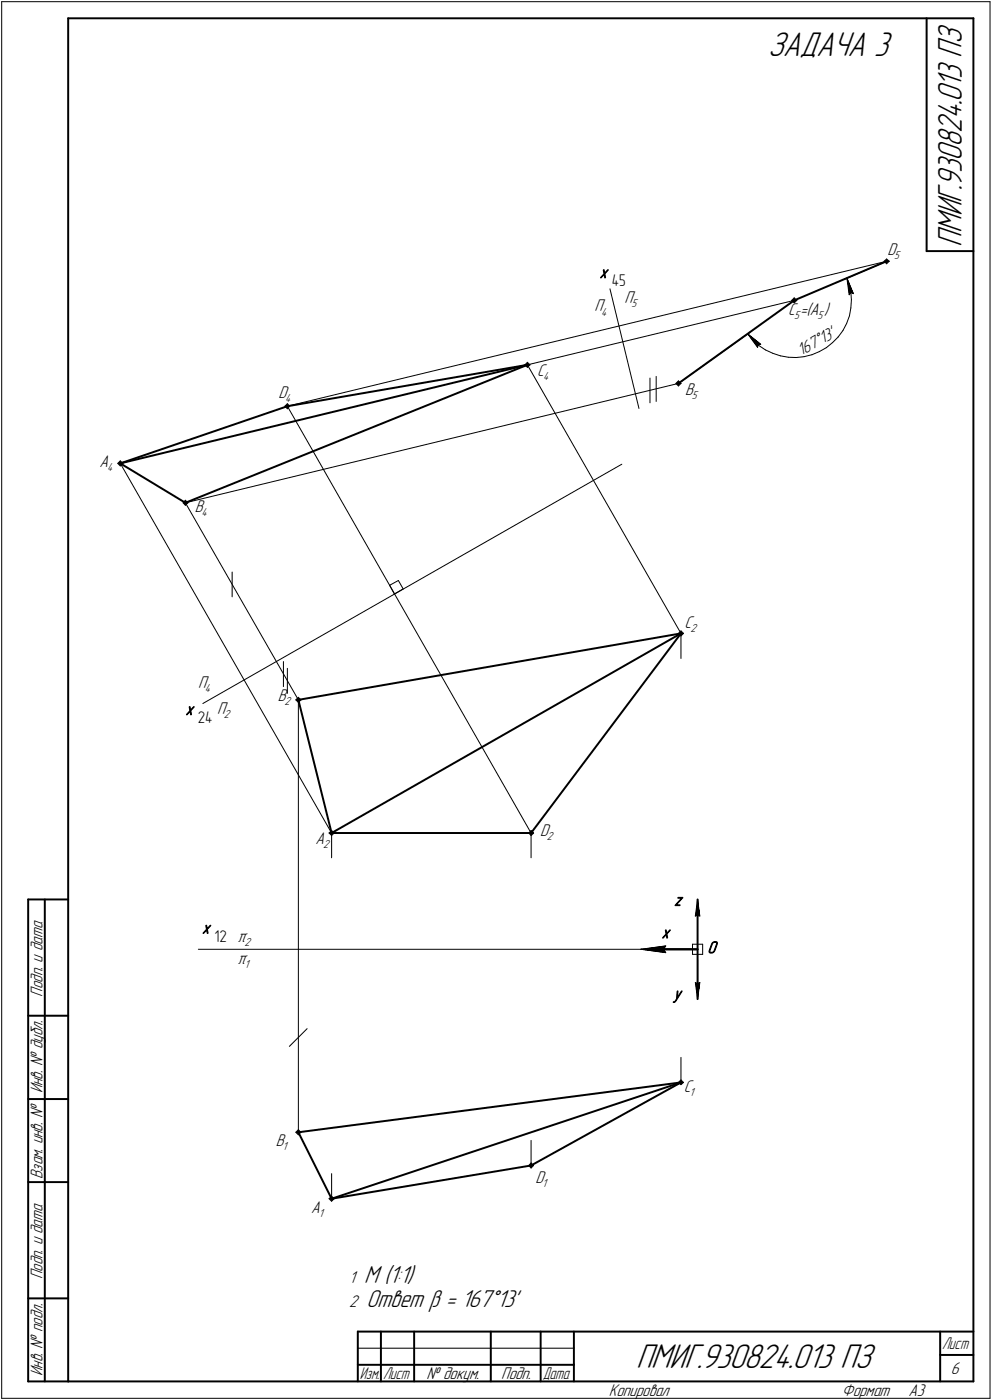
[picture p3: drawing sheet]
<svg xmlns="http://www.w3.org/2000/svg" width="298mm" height="421mm" viewBox="0 0 298 421" stroke-linecap="round" stroke-linejoin="round" font-family="sans-serif">
<g fill="none" stroke="#000" stroke-width=".59">
<path d="M20.5 5.5v410zM20.5 5.5h272zM278.5 5.5v70zM292.5 5.5v410zM278.5 75.5h14zM238.7 90.3l27.7-11.7zM203.9 115.3l34.8-25zM36.2 139.4l122.3-29.7zM36.2 139.4l50.2-17.2zM36.2 139.4l19.5 11.8zM86.4 122.2l72.1-12.5zM55.7 151.2l102.8-41.5z"/>
<path d="M204.6 190.5l-45 60zM89.7 210.5l10 40zM89.7 210.5l114.9-20zM99.7 250.5h59.9zM99.7 250.5l104.9-60zM8.5 270.5v145zM8.5 270.5h12zM13.5 270.5v145zM209.6 270.5v5zM209.6 275.5v20zM194.6 285.5h15zM199.6 285.5h10z"/>
<path d="M209.6 295.5v5zM8.5 305.5h12zM8.5 330.5h12zM8.5 355.5h12zM89.7 340.5l10 20zM89.7 340.5l114.9-15zM159.6 350.5l45-25zM99.7 360.5l59.9-10zM99.7 360.5l104.9-35zM8.5 390.5h12zM8.5 415.5h12zM20.5 415.5h272z"/>
<path d="M107.5 400.5h185zM107.5 400.5v15zM107.5 410.5h7zM114.5 400.5v15zM114.5 410.5h10zM124.5 400.5v15zM124.5 410.5h23zM147.5 400.5v15zM147.5 410.5h15zM162.5 400.5v15zM162.5 410.5h10zM172.5 400.5v15z"/>
<path d="M282.5 400.5v15zM282.5 407.5h10z"/>
</g>
<g fill="none" stroke="#000" stroke-width=".3">
<path d="M.5 .5v420zM.5 .5h297zM297.5 .5v420zM265.7 78.6l.7-.7zM265.7 78.6l.7 .7zM265.9 78.6l.5-.5zM265.9 78.6l.5 .5zM266.2 78.6l.2-.2zM266.2 78.6l.2 .2zM266.4 78.4l.3 .2zM266.4 78.8l.3-.2zM266.4 78.1l.6 .5z"/>
<path d="M266.4 79.1l.6-.5zM266.4 77.9l.8 .7zM266.7 78.6h.3zM267 78.6h.2zM267.2 78.6l-.8 .7zM183.3 86.9l8.7 36zM237.9 90.3l.8 .8zM238.2 90.3l.5 .5zM238.4 90.3l.3 .3zM238.7 90.1l.2 .2zM238.7 90.1l-.3 .2zM238.7 90.6l.2-.3z"/>
<path d="M238.7 89.8l.5 .5zM238.7 89.8l-.5 .5zM238.7 90.8l.5-.5zM238.7 89.6l.7 .7zM238.7 89.6l-.8 .7zM238.7 91.1l.7-.8zM238.9 90.3h.3zM239.2 90.3h.2zM253.3 99.4l-1.4 1.9zM253.6 84.1l12.8-5.5zM254.4 97.3l-1.1 2.1zM254.5 83.7l2 4.6z"/>
<path d="M254.5 83.7l.7 4.9zM254.5 83.7l.7 1.7zM255.2 85.4l.5 2.4zM255.3 95l-.9 2.3zM255.7 88l.8 .3zM255.7 88l-.5 .6zM255.7 92.6l-.4 2.4zM255.7 87.8l.2 2.4zM255.9 90.2l-.2 2.4zM157.7 109.7l.8 .8zM158 109.7l.5 .5zM158.2 109.7l.3 .3z"/>
<path d="M158.5 109.5l.2 .2zM158.5 109.5l-.3 .2zM158.5 110l.2-.3zM158.5 109.2l.5 .5zM158.5 109.2l-.5 .5zM158.5 110.2l.5-.5zM158.5 109l.8 .7zM158.5 109l-.8 .7zM158.5 110.5l.8-.8zM158.5 109.7l46.1 80.8zM158.5 109.7l80.2-19.4zM158.7 109.7h.3z"/>
<path d="M159 109.7h.3zM195.3 113.7v7.5zM197.2 113.2v7.5zM203.1 115.3l.8-.7zM203.1 115.3l.8 .8zM203.4 115.3l.5 .5zM203.6 115.3l.3 .3zM203.9 115.1l.2 .2zM203.9 115.1l-.3 .2zM203.9 115.6l.2-.3zM203.9 114.8l.5 .5zM203.9 114.8l-.5 .5z"/>
<path d="M203.9 114.6l.7 .7zM203.9 116.1l.7-.8zM203.9 115.3l21.7-15.5zM204.1 115.3h.3zM204.4 115.3l-.5 .5zM204.4 115.3h.2zM224.7 100.4l3.9 3.1zM224.7 100.4l3 4.1zM224.7 100.4l1.5 1.8zM226.2 102.2l1.8 1.7zM227.8 103.6l.8-.1zM227.8 103.6l-.1 .9z"/>
<path d="M228 103.9l2 1.3zM230 105.2l2.2 1.1zM232.2 106.3l2.3 .7zM234.5 107l2.4 .4zM236.9 107.4l2.4 .1zM239.3 107.5l2.3-.2zM241.6 107.3l2.4-.6zM244 106.7l2.2-1zM246.2 105.7l2.1-1.1zM248.3 104.6l1.9-1.6zM250.2 103l1.7-1.7zM35.4 139.4l.8 .7z"/>
<path d="M35.6 139.4l.6 .5zM35.9 139.4l.3 .2zM36.2 139.1l.2 .3zM36.2 139.1l-.3 .3zM36.2 139.6l.2-.2zM36.2 138.9l.5 .5zM36.2 138.9l-.6 .5zM36.2 139.9l.5-.5zM36.2 138.6l.7 .8zM36.2 138.6l-.8 .8zM36.2 139.4l63.5 111.1zM36.4 139.4h.3z"/>
<path d="M36.7 139.4h.2zM85.6 122.2l.8 .7zM85.9 122.2l.5 .5zM86.1 122.2l.3 .2zM86.4 121.9l.2 .3zM86.4 121.9l-.3 .3zM86.4 122.4l.2-.2zM86.4 121.7l.4 .5zM86.4 121.7l-.5 .5zM86.4 121.4l.6 .8zM86.4 121.4l-.8 .8zM86.4 122.2l73.2 128.3z"/>
<path d="M86.4 122.2l180-43.6zM86.6 122.2h.2zM86.8 122.2l-.4 .5zM86.8 122.2h.2zM87 122.2l-.6 .7zM36.2 140.1l.7-.7zM55 151.2l.7 .8zM55.3 151.2l.4 .5zM55.5 151.2l.2-.2zM55.5 151.2l.2 .3zM55.7 151l.3 .2zM55.7 150.7l.5 .5z"/>
<path d="M55.7 150.7l-.4 .5zM55.7 150.5l.8 .7zM55.7 150.5l-.7 .7zM55.7 152l.8-.8zM55.7 151.2l34 59.3zM55.7 151.2l148.2-35.9zM56 151.2l-.3 .3zM56 151.2h.2zM56.2 151.2l-.5 .5zM56.2 151.2h.3zM69.8 172v7.5zM117.1 176l2.6-1.4z"/>
<path d="M117.1 176l1.4 2.6zM118.5 178.6l2.7-1.5zM119.7 174.6l1.5 2.5zM85.2 199v7.5zM203.9 190.5l.7 .8zM204.1 190.5l.5 .5zM204.4 190.5l.2 .3zM204.6 190.2l.3 .3zM204.6 190.2l-.2 .3zM204.6 190.8l.3-.3zM204.6 190l.5 .5zM204.6 190l-.5 .5z"/>
<path d="M204.6 191l.5-.5zM204.6 189.7l.8 .8zM204.6 189.7l-.7 .8zM204.6 191.3l.8-.8zM204.6 190.5v7.5zM204.9 190.5h.2zM205.1 190.5h.3zM61 211.6l125.9-72zM86.4 201v7.5zM88.9 210.5l.8 .7zM89.2 210.5l.5 .5zM89.4 210.5l.3 .2z"/>
<path d="M89.7 210.2l.2 .3zM89.7 210.2l-.3 .3zM89.7 210.7l.2-.2zM89.7 210l.5 .5zM89.7 210l-.5 .5zM89.7 211l.5-.5zM89.7 209.7l.7 .8zM89.7 209.7l-.8 .8zM89.7 211.2l.7-.7zM89.7 210.5v130zM89.9 210.5h.3zM90.2 210.5h.2z"/>
<path d="M98.9 250.5l.8 .8zM99.1 250.5l.6 .5zM99.4 250.5l.3 .3zM99.7 250.3l.2 .2zM99.7 250.3l-.3 .2zM99.7 250.8l.2-.3zM99.7 250l.5 .5zM99.7 250l-.6 .5zM99.7 251l.5-.5zM99.7 249.8l.7 .7zM99.7 249.8l-.8 .7zM99.7 251.3l.7-.8z"/>
<path d="M99.7 250.5v7.5zM99.9 250.5h.3zM100.2 250.5h.2zM158.9 250.5l.7 .8zM159.2 250.5l.4 .5zM159.4 250.5l.2 .3zM159.6 250.3l.3 .2zM159.6 250.3l-.2 .2zM159.6 250.8l.3-.3zM159.6 250l.5 .5zM159.6 250l-.4 .5zM159.6 251l.5-.5z"/>
<path d="M159.6 249.8l.8 .7zM159.6 249.8l-.7 .7zM159.6 251.3l.8-.8zM159.6 250.5v7.5zM159.9 250.5h.2zM160.1 250.5h.3zM209 275.5l.6-.5zM209.6 270.5v5zM209.6 270.5l.7 5zM209.6 275l.7 .5zM209.6 270.5l-.6 5zM59.6 285.5h145z"/>
<path d="M192.6 285.5l7.5-1zM192.6 285.5l7.5 1zM192.6 285.5h15zM199.4 285.5l.7 1zM200.1 284.5l-.7 1zM208.1 287h3.1zM208.1 284v3zM208.1 284h3.1zM209 295.5l.6 5zM209 295.5l.6 .5zM209.6 288.5v12zM209.6 296l.7-.5z"/>
<path d="M210.3 295.5l-.7 5zM211.2 284v3zM92.3 309.4l-5.3 5.3zM204.6 318v7.5zM89.7 339.8l.7 .7zM89.7 339.8l-.8 .7zM203.9 325.5l.7 .7zM204.1 325.5l.5 .5zM204.4 325.5l.2 .2zM204.6 325.3l.3 .2zM204.6 325.3l-.2 .2zM204.6 325.7l.3-.2z"/>
<path d="M204.6 325l.5 .5zM204.6 325l-.5 .5zM204.6 326l.5-.5zM204.6 324.8l.8 .7zM204.6 324.8l-.7 .7zM204.6 326.2l.8-.7zM204.9 325.5h.2zM205.1 325.5h.3zM88.9 340.5l.8 .8zM89.2 340.5l.5 .5zM89.4 340.5l.3 .3zM89.7 340.3l.2 .2z"/>
<path d="M89.7 340.3l-.3 .2zM89.7 340.8l.2-.3zM89.7 340l.5 .5zM89.7 340l-.5 .5zM89.7 341l.5-.5zM89.7 341.3l.7-.8zM89.9 340.5h.3zM90.2 340.5h.2zM99.7 359.7l.7 .8zM99.7 353v7.5zM158.9 350.5l.7 .8zM159.2 350.5l.4 .5z"/>
<path d="M159.4 350.5l.2 .3zM159.6 350.3l.3 .2zM159.6 350.3l-.2 .2zM159.6 350.8l.3-.3zM159.6 350l.5 .5zM159.6 350l-.4 .5zM159.6 351l.5-.5zM159.6 349.8l.8 .7zM159.6 349.8l-.7 .7zM159.6 351.3l.8-.8zM159.6 343v7.5zM159.9 350.5h.2z"/>
<path d="M160.1 350.5h.3zM98.9 360.5l.8-.8zM98.9 360.5l.8 .8zM99.1 360.5l.6-.5zM99.1 360.5l.6 .5zM99.4 360.5l.3 .3zM99.7 360.3l.2 .2zM99.7 360.3l-.3 .2zM99.7 360.8l.2-.3zM99.7 360l.5 .5zM99.9 360.5h.3zM100.2 360.5l-.5 .5z"/>
<path d="M100.2 360.5h.2zM100.4 360.5l-.7 .8zM107.5 405.5h65zM.5 420.5h297z"/>
</g>
<g fill="#000" stroke="#000" stroke-width=".3">
<path d="M254.8 84.5h.1zM254.8 84.7h.2zM254.8 84.8h.2zM254.8 84.8h.2zM254.9 84.9h.2zM254.9 85h.2zM254.9 85.1h.3zM254.9 85.2h.3zM255 85.3h.2zM255 85.3h.3zM255 85.4h.3zM255.1 85.5h.3zM255.1 85.6h.3zM255.1 85.7h.3zM255.1 85.8h.3zM255.2 85.9h.2zM255.2 85.9h.3zM255.2 86h.3zM255.2 86.1h.4zM255.3 86.2h.3zM255.3 86.3h.3zM255.3 86.4h.4zM255.4 86.4h.3zM255.4 86.5h.4zM255.4 86.6h.4zM255.4 86.7h.5zM255.4 86.8h.5zM255.4 86.9h.5zM255.4 87h.5zM255.4 87h.5zM255.5 87.1h.5zM255.5 87.2h.5zM255.5 87.3h.5zM255.6 87.4h.5zM255.6 87.5h.5zM255.6 87.5h.6zM255.6 87.6h.6zM255.7 87.7h.6zM255.7 87.8h.6zM255.7 87.9h.6zM255.7 88h.7zM255.9 88.1h.5zM256.1 88.1h.4zM256.3 88.2h.2z"/>
<path d="M254.7 84.6h.1zM254.7 84.7h.1zM254.7 84.8h.1zM254.7 84.8h.1zM254.8 84.9h.1zM254.8 85h.1zM254.8 85.1h.1zM254.8 85.2h.1zM254.8 85.3h.2zM254.8 85.3h.2zM254.8 85.4h.2zM254.8 85.5h.3zM254.8 85.6h.3zM254.8 85.7h.3zM254.8 85.8h.3zM254.8 85.9h.4zM254.8 85.9h.4zM254.8 86h.4zM254.8 86.1h.4zM254.9 86.2h.4zM254.9 86.3h.4zM254.9 86.4h.4zM254.9 86.4h.5zM254.9 86.5h.5zM254.9 86.6h.5zM254.9 86.7h.5zM255 86.8h.4zM255 86.9h.4zM255 87h.4zM255 87h.4zM255 87.1h.5zM255 87.2h.5zM255 87.3h.5zM255 87.4h.6zM255.1 87.5h.5zM255.1 87.5h.5zM255.1 87.6h.5zM255.1 87.7h.6zM255.1 87.8h.6zM255.1 87.9h.6zM255.1 88h.6zM255.2 88.1h.5zM255.2 88.1h.4zM255.2 88.2h.3zM255.2 88.3h.2zM255.2 88.4h.2zM255.2 88.5h.2z"/>
<path d="M225.1 100.8h.2zM225.2 100.9h.2zM225.3 101h.2zM225.4 101.1h.2zM225.5 101.2h.2zM225.6 101.3h.2zM225.6 101.3h.3zM225.7 101.4h.3zM225.8 101.5h.3zM225.9 101.6h.3zM226 101.7h.3zM226.1 101.8h.3zM226.1 101.9h.5zM226.2 101.9h.5zM226.3 102h.4zM226.4 102.1h.4zM226.5 102.2h.5zM226.6 102.3h.5zM226.7 102.4h.5zM226.7 102.4h.5zM226.8 102.5h.6zM226.9 102.6h.6zM227 102.7h.6zM227.1 102.8h.6zM227.2 102.9h.6zM227.2 103h.7zM227.3 103h.7zM227.4 103.1h.7zM227.5 103.2h.8zM227.6 103.3h.7zM227.7 103.4h.7zM227.8 103.5h.7zM227.8 103.5h.8z"/>
<path d="M225.2 101.1h.2zM225.3 101.2h.2zM225.4 101.3h.2zM225.5 101.3h.1zM225.5 101.4h.2zM225.6 101.5h.2zM225.6 101.6h.3zM225.6 101.7h.4zM225.7 101.8h.4zM225.8 101.9h.3zM225.9 101.9h.3zM225.9 102h.4zM226 102.1h.4zM226.1 102.2h.4zM226.1 102.3h.5zM226.1 102.4h.6zM226.2 102.4h.5zM226.3 102.5h.5zM226.3 102.6h.6zM226.4 102.7h.6zM226.5 102.8h.6zM226.6 102.9h.6zM226.6 103h.6zM226.7 103h.6zM226.7 103.1h.7zM226.8 103.2h.7zM226.8 103.3h.8zM226.9 103.4h.8zM227 103.5h.8zM227 103.5h.8zM227.1 103.6h.7zM227.2 103.7h.6zM227.2 103.8h.6zM227.2 103.9h.6zM227.3 104h.5zM227.4 104.1h.4zM227.5 104.1h.3zM227.5 104.2h.3zM227.6 104.3h.2z"/>
<path d="M209.5 271.8h.1zM209.5 271.9h.1zM209.5 271.9h.1zM209.5 272h.1zM209.5 272.1h.1zM209.5 272.2h.1zM209.5 272.3h.1zM209.5 272.4h.1zM209.4 272.5h.2zM209.4 272.5h.2zM209.4 272.6h.2zM209.4 272.7h.2zM209.4 272.8h.2zM209.4 272.9h.2zM209.4 273h.2zM209.3 273h.3zM209.3 273.1h.3zM209.3 273.2h.3zM209.3 273.3h.3zM209.3 273.4h.3zM209.3 273.5h.3zM209.3 273.6h.3zM209.2 273.6h.4zM209.2 273.7h.4zM209.2 273.8h.4zM209.2 273.9h.4zM209.2 274h.4zM209.2 274.1h.4zM209.2 274.2h.4zM209.2 274.2h.4zM209.1 274.3h.5zM209.1 274.4h.5zM209.1 274.5h.5zM209.1 274.6h.5zM209.1 274.7h.5zM209.1 274.7h.5zM209.1 274.8h.5zM209 274.9h.6zM209 275h.6zM209 275.1h.5zM209 275.2h.5zM209 275.3h.3zM209 275.3h.2z"/>
<path d="M209.6 271.2h.2zM209.6 271.3h.2zM209.6 271.4h.2zM209.6 271.4h.2zM209.6 271.5h.2zM209.6 271.6h.2zM209.6 271.7h.2zM209.6 271.8h.3zM209.6 271.9h.3zM209.6 271.9h.3zM209.6 272h.3zM209.6 272.1h.3zM209.6 272.2h.3zM209.6 272.3h.3zM209.6 272.4h.3zM209.6 272.5h.4zM209.6 272.5h.4zM209.6 272.6h.4zM209.6 272.7h.4zM209.6 272.8h.4zM209.6 272.9h.4zM209.6 273h.4zM209.6 273h.5zM209.6 273.1h.5zM209.6 273.2h.5zM209.6 273.3h.5zM209.6 273.4h.5zM209.6 273.5h.5zM209.6 273.6h.5zM209.6 273.6h.5zM209.6 273.7h.5zM209.6 273.8h.5zM209.6 273.9h.5zM209.6 274h.5zM209.6 274.1h.5zM209.6 274.2h.5zM209.6 274.2h.5zM209.6 274.3h.6zM209.6 274.4h.6zM209.6 274.5h.6zM209.6 274.6h.6zM209.6 274.7h.6zM209.6 274.7h.6zM209.6 274.8h.6zM209.6 274.9h.7zM209.6 275h.7zM209.8 275.1h.5zM209.9 275.2h.4zM210 275.3h.3zM210.1 275.3h.2z"/>
<path d="M192.6 285.5h6.8zM193.3 285.6h6.2zM193.9 285.7h5.7zM194.5 285.7h5.1zM195.2 285.8h4.4zM195.7 285.9h4zM196.3 286h3.4zM197 286.1h2.8zM197.6 286.2h2.3zM198.2 286.3h1.7zM198.9 286.3h1.1zM199.5 286.4h.6z"/>
<path d="M199.5 284.6h.6zM198.9 284.6h1.1zM198.2 284.7h1.7zM197.6 284.8h2.3zM197 284.9h2.8zM196.3 285h3.4zM195.7 285.1h4zM195.2 285.2h4.4zM194.5 285.2h5.1zM193.9 285.3h5.7zM193.3 285.4h6.2z"/>
<path d="M209 295.7h.2zM209 295.7h.3zM209 295.8h.5zM209 295.9h.5zM209 296h.6zM209 296.1h.6zM209.1 296.2h.5zM209.1 296.2h.5zM209.1 296.3h.5zM209.1 296.4h.5zM209.1 296.5h.5zM209.1 296.6h.5zM209.1 296.7h.5zM209.2 296.8h.4zM209.2 296.8h.4zM209.2 296.9h.4zM209.2 297h.4zM209.2 297.1h.4zM209.2 297.2h.4zM209.2 297.3h.4zM209.2 297.3h.4zM209.3 297.4h.3zM209.3 297.5h.3zM209.3 297.6h.3zM209.3 297.7h.3zM209.3 297.8h.3zM209.3 297.9h.3zM209.3 297.9h.3zM209.4 298h.2zM209.4 298.1h.2zM209.4 298.2h.2zM209.4 298.3h.2zM209.4 298.4h.2zM209.4 298.4h.2zM209.4 298.5h.2zM209.5 298.6h.1zM209.5 298.7h.1zM209.5 298.8h.1zM209.5 298.9h.1zM209.5 299h.1zM209.5 299h.1zM209.5 299.1h.1zM209.5 299.2h.1z"/>
<path d="M210.1 295.7h.2zM210 295.7h.3zM209.9 295.8h.4zM209.8 295.9h.5zM209.6 296h.7zM209.6 296.1h.7zM209.6 296.2h.6zM209.6 296.2h.6zM209.6 296.3h.6zM209.6 296.4h.6zM209.6 296.5h.6zM209.6 296.6h.6zM209.6 296.7h.6zM209.6 296.8h.5zM209.6 296.8h.5zM209.6 296.9h.5zM209.6 297h.5zM209.6 297.1h.5zM209.6 297.2h.5zM209.6 297.3h.5zM209.6 297.3h.5zM209.6 297.4h.5zM209.6 297.5h.5zM209.6 297.6h.5zM209.6 297.7h.5zM209.6 297.8h.5zM209.6 297.9h.5zM209.6 297.9h.5zM209.6 298h.4zM209.6 298.1h.4zM209.6 298.2h.4zM209.6 298.3h.4zM209.6 298.4h.4zM209.6 298.4h.4zM209.6 298.5h.4zM209.6 298.6h.3zM209.6 298.7h.3zM209.6 298.8h.3zM209.6 298.9h.3zM209.6 299h.3zM209.6 299h.3zM209.6 299.1h.3zM209.6 299.2h.3zM209.6 299.3h.2zM209.6 299.4h.2zM209.6 299.5h.2zM209.6 299.6h.2zM209.6 299.6h.2zM209.6 299.7h.2zM209.6 299.8h.2z"/>
</g>
<g font-size="10.9">
<text x="230.8" y="16.7">ЗАДАЧА 3</text>
<text x="289" y="74.4" transform="rotate(-90 289 74.4)">ПМИГ.930824.013 ПЗ</text>
<text x="191.1" y="411.5">ПМИГ.930824.013 ПЗ</text>
</g>
<g font-size="7.8">
<text x="109.4" y="385.8">М (1:1)</text>
<text x="110.1" y="393.2">Ответ β = 167Å13'</text>
</g>
<g font-size="5.9">
<text x="71.3" y="283.2">p</text>
<text x="71.3" y="289.8">p</text>
</g>
<g font-size="5.4">
<text x="266.7" y="76.6">D</text>
<text x="180.2" y="83.6">x</text>
<text x="178.7" y="93.7">П</text>
<text x="187.7" y="91.2">П</text>
<text x="236.9" y="94.8">C =(A )</text>
<text x="240.7" y="107.1" transform="rotate(-29 240.7 107.1)">167Å13'</text>
<text x="161.5" y="113.2">C</text>
<text x="83.7" y="119.6">D</text>
<text x="205.9" y="118.7">B</text>
<text x="29.9" y="140.4">А</text>
<text x="58.6" y="153.9">В</text>
<text x="205.7" y="188.8">С</text>
<text x="59.5" y="206.8">П</text>
<text x="55.8" y="215">x</text>
<text x="65.3" y="214.6">П</text>
<text x="83.5" y="210.7">В</text>
<text x="162.4" y="251.5">D</text>
<text x="94.8" y="253.9">А</text>
<text x="202.6" y="272.4">z</text>
<text x="60.7" y="280.7">x</text>
<text x="198.8" y="282.1">x</text>
<text x="212.6" y="286.6">O</text>
<text x="12.8" y="299.7" transform="rotate(-90 12.8 299.7)">Подп. и дата</text>
<text x="202.4" y="300.5">y</text>
<text x="12.8" y="328.8" transform="rotate(-90 12.8 328.8)">Инв. № дубл.</text>
<text x="205.5" y="328.4">С</text>
<text x="82.9" y="344.6">В</text>
<text x="12.8" y="354.6" transform="rotate(-90 12.8 354.6)">Взам. инв. №</text>
<text x="160.9" y="355.7">D</text>
<text x="93.5" y="364.7">А</text>
<text x="12.8" y="384.7" transform="rotate(-90 12.8 384.7)">Подп. и дата</text>
<text x="104.9" y="385.8">1</text>
<text x="104.9" y="393.2">2</text>
<text x="12.8" y="413.8" transform="rotate(-90 12.8 413.8)">Инв. № подл.</text>
<text x="285.8" y="413.3">6</text>
<text x="128.2" y="414.8">№ докум.</text>
<text x="150.6" y="414.8">Подп.</text>
<text x="183" y="419.8">Копировал</text>
<text x="253" y="419.8">Формат</text>
<text x="273" y="419.8">A3</text>
</g>
<g font-size="5.3">
<text x="283.1" y="405.8">Лист</text>
<text x="108.1" y="414.8">Изм.</text>
<text x="115.1" y="414.8">Лист</text>
<text x="163.1" y="414.8">Дата</text>
</g>
<g font-size="5.1">
<text x="183.9" y="86.1">45</text>
<text x="59.4" y="217.5">24</text>
<text x="64.4" y="283.2">12</text>
</g>
<g font-size="3.7">
<text x="268.7" y="77.9">5</text>
<text x="180.7" y="94.9">4</text>
<text x="189.7" y="92.5">5</text>
<text x="238.6" y="96">5</text>
<text x="245.7" y="96">5</text>
<text x="163.2" y="114.4">4</text>
<text x="207.9" y="119.9">5</text>
<text x="85.7" y="120.8">4</text>
<text x="32.2" y="141.6">4</text>
<text x="60.6" y="155.1">4</text>
<text x="207.5" y="190">2</text>
<text x="61.5" y="208">4</text>
<text x="67.3" y="215.9">2</text>
<text x="85.5" y="211.9">2</text>
<text x="97.1" y="255.1">2</text>
<text x="164.4" y="252.7">2</text>
<text x="73.5" y="284.4">2</text>
<text x="73.5" y="291.1">1</text>
<text x="207.2" y="329.6">1</text>
<text x="84.9" y="345.8">1</text>
<text x="162.9" y="356.9">1</text>
<text x="95.8" y="366">1</text>
</g>
</svg>
